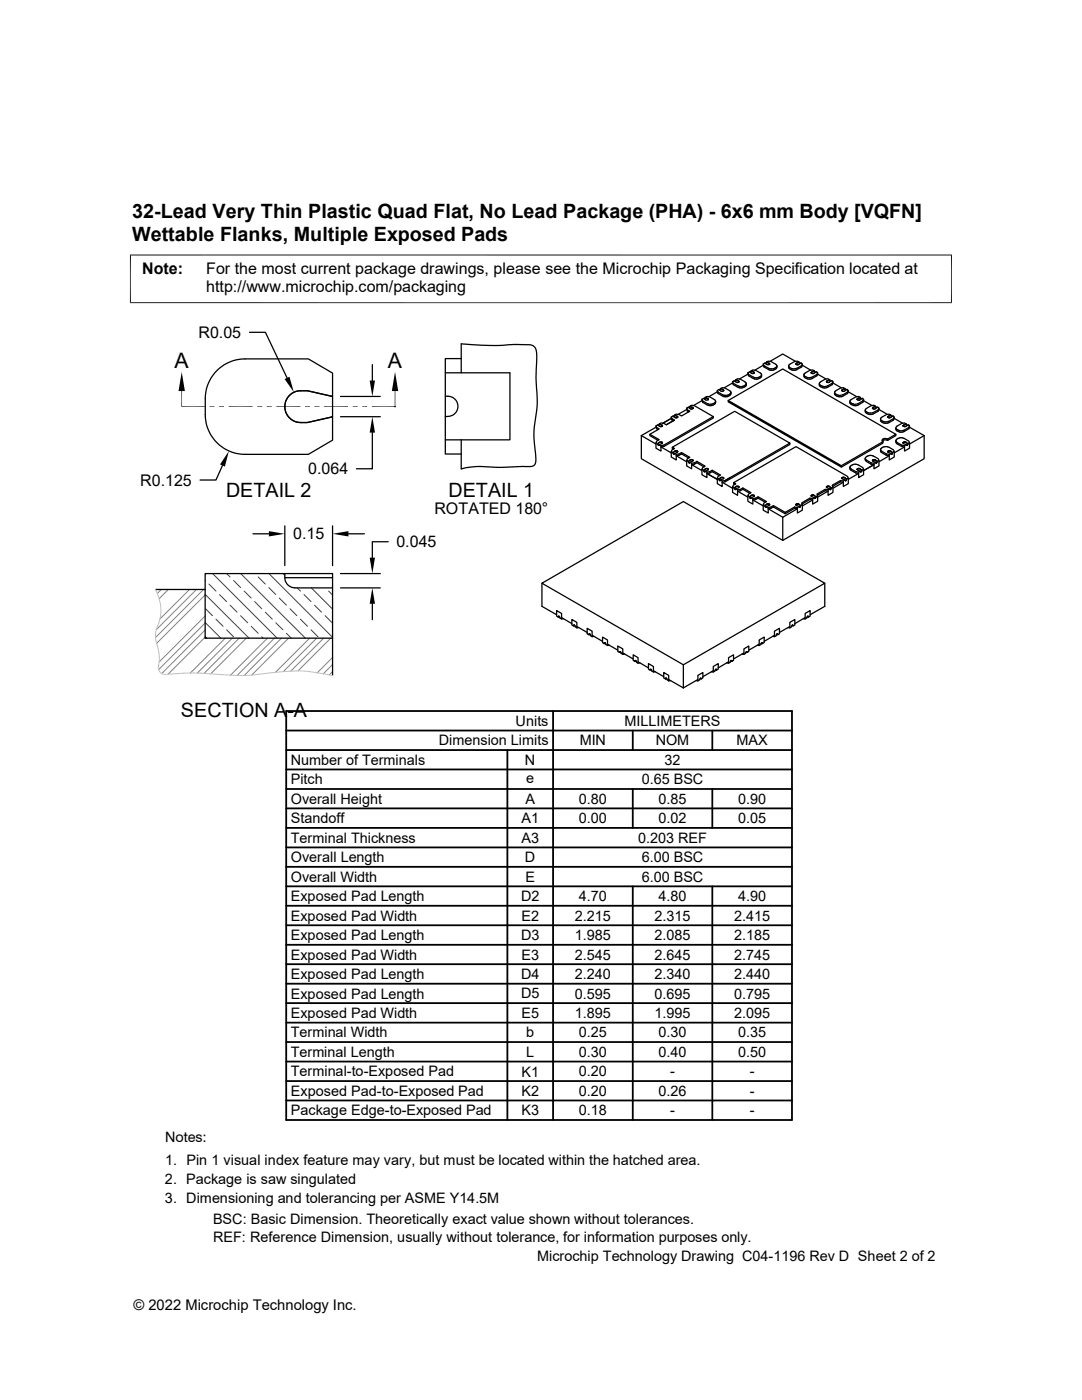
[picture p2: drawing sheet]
<svg xmlns="http://www.w3.org/2000/svg" width="216mm" height="279mm" viewBox="0 0 216 279" stroke-linecap="round" stroke-linejoin="round" font-family="sans-serif">
<g fill="none" stroke="#000" stroke-width=".25">
<path d="M49.8 66.3h3.2l4.3 9.1M60 78h1.3l5.1 1.1v4.1l-5.1 1.1h-1.3M60 78a3.2 3.2 0 0 0-3.2 3.2 3.2 3.2 0 0 0 3.2 3.1M60 78h1.3l5.1 1.1v-4.6l-4.9-2.9h-12.6a7.9 7.9 0 0 0-7.9 8v3.1a7.9 7.9 0 0 0 7.9 8h12.6l4.9-2.9v-4.6l-5.1 1.1h-1.3M67.9 79.1h8M74.3 72.8v3.1M88.9 79.1a2.07 2.07 0 0 1 2.5 2 2.07 2.07 0 0 1-2.5 2M88.9 74.4h12.8v13.4h-12.8M92 71.6h-3.1v19h3.1M92 74.4v-5.8a81.3 81.3 0 0 0 11.7 .2l2.4 .1a1.69 1.69 0 0 1 1 2v.6a52.2 52.2 0 0 0 .1 8.7l-.1 1.4a24.5 24.5 0 0 0-.2 9.6 1.63 1.63 0 0 1-.5 1.8 104.8 104.8 0 0 1-11.4 .1l-3 .5v-5.8M140.1 79.7l.1 .6 .9 .5M140.1 80l-1.7 .9"/>
<path d="M140.4 79.5h.1M140.7 79.4l-.1 .2M140.7 79.3l.6 .3M141.2 79.6l.2 .1M141.2 79.5a.29 .29 0 0 1-.1 .4 .29 .29 0 0 1-.4-.1l-.3-.3-.3 .2 .1 .3 .9 .6M141.3 79.5l-.6-.2 .4-.2a2.92 2.92 0 0 1 1.6 .8l.1 .2M143.1 77.9l.2 .6 1 .6a1.31 1.31 0 0 0 1.5-.4M143.1 78.2l-1.7 1M143.3 78.3v.2M143.5 77.7h.1M143.7 77.7l-.1 .2M143.8 77.6l.6 .3"/>
<path d="M143.8 77.6v.1M144.4 77.9l-.4 .2-.5-.4-.4 .2 .2 .4 .9 .5M144.4 77.9v.1M144.4 77.9l-.6-.3 .3-.2h.6l.9 .6M145.3 79.9l10.9-6.3 22.6 13.1-1.7 .9v.3M145.4 78.8l-.8 .1-.4-.1M145.6 78.7l-.2 .1M145.6 78l.2 .3M145.8 78.3l-.2 .3M145.9 78.3l-.1 .5M146.2 76.2l.1 .6 1 .5M146.2 76.4l-1.7 1"/>
<path d="M146.3 76.5v.3M146.5 76h.1M146.8 75.9l.7 .3M146.8 75.8l-.1 .3M147.3 77.3l.4 .1h.5M147.4 76.2v-.2l-.6-.2 .4-.2a2.17 2.17 0 0 1 1.6 .8M147.4 76.2l-.3 .1-.6-.3-.3 .2 .1 .3 1.1 .6h.8M148.4 77.3l-.2 .1M148.4 77l-.2 .1M148.7 76.9l-.3 .1M148.8 77l-.4 .3M148.9 76.4v.2"/>
<path d="M148.9 76.6v.4M148.9 76.6l-.2 .3M149.2 74.4l.2 .6 1.2 .6M149.2 74.7l-1.7 .9M149.4 74.7v.3M149.6 74.2h.1M149.8 74.3h-.1M149.9 74.1l-.1 .2M149.9 74l.5 .3M150.3 75.2l.3 .2M150.4 74.3l.1 .1M150.4 74.3a.29 .29 0 0 1-.2 .3 .29 .29 0 0 1-.3-.1l-.3-.3-.4 .2 .2 .3 .9 .6"/>
<path d="M150.4 74.3l-.5-.3 .3-.2 .6 .1 .9 .5M151.5 75.2l-.9 .2M151.7 74.5a.35 .35 0 0 1 .3 .3 .35 .35 0 0 1-.3 .3l-.2 .2M152 75.1a1.15 1.15 0 0 1-1.4 .5M152 74.8v.3M152.3 72.6l.1 .6 1.2 .7M152.3 72.9l-1.7 1M152.4 73v.2M152.6 72.4h.1M152.9 72.4l-.1 .2M152.9 72.3l.7 .4M152.9 72.3v.1"/>
<path d="M153.6 72.1l2.6-1.4 2.5 1.4M154.3 73.9h-.7M154.5 73.5l-.7 .1-.4-.1M154.8 72.7l.2 .2M154.8 72.7l-1-.5-.5-.1-.4 .2 .5 .1a.26 .26 0 0 1 0 .4 .26 .26 0 0 1-.4-.1l-.4-.3-.3 .2 .1 .4 1 .5M154.8 73.4l-.3 .1M155 73.4l-.7 .5M155 72.9v.3l-.2 .1M155 73.3v.2M155 73v.3M157.4 73v.3M157.4 73.3v.2"/>
<path d="M157.4 72.9v.3l.2 .1M157.4 73.4l.7 .5M157.6 72.7l-.2 .2M157.6 73.4l.2 .1M158.8 73.9h-.7M158.8 72.6l.4 .2 .5-.4 .4 .2-.1 .4-1 .5M158.8 72.6h.1M158.9 72.5l.5-.2-.3-.2-.6 .1-.9 .5M158.9 72.6h-.1M158.9 72.5l-.1 .1M159 73.5l-.6 .1-.6-.1M159.4 72.3l-.5 .3"/>
<path d="M159.5 72.4l.1 .2M159.5 72.3v.1M159.7 72.4h.1M160 73v.2M160.1 72.9l1.7 1M160.1 72.6l-.1 .6-1.3 .7M160.4 74.8l.1 .4 .4 .3M160.7 74.5l-.2 .1v.4l.4 .3M160.9 75.2l.3 .2M160.9 75.5l.3 .1M161.8 75.6h-.7M161.9 74.4l.3 .2 .6-.4 .4 .2-.2 .3-.9 .6"/>
<path d="M161.9 74.3l.6-.3-.3-.2-.6 .1-.9 .5M162 74.3l-.1 .1M162.1 75.2l-1 .2M162.5 74l.1 .3M162.5 74.1l-.6 .2M162.6 74.3h.1M162.8 74.2h.1M163 74.7v.3M163.2 74.7l1.6 .9M163.2 74.4l-.2 .6-1.2 .6M163.5 76.6v.4M163.5 76.4v.3l.2 .2"/>
<path d="M163.5 77l.5 .3M163.7 76.9l.5 .2M164 77.3l.2 .1M164.9 76.2l.7-.4-.4-.2a2.5 2.5 0 0 0-1.7 .8M164.9 76.2l.4 .1 .6-.3 .3 .2a2.14 2.14 0 0 1-1.8 1l-.2-.1M164.9 76.2h.1M165.1 77.3l-.9 .1M165.6 75.8l.1 .3M165.6 75.9l-.7 .3M165.9 76h.1M166.1 76.5v.3M166.2 76.4l1.7 1"/>
<path d="M166.2 76.2l-.1 .6-1 .5M166.5 78.3v.3M166.5 78.6l.1 .2M166.6 78.7a1.29 1.29 0 0 0 1.3 .4M166.8 78a.33 .33 0 0 0-.3 .3 .33 .33 0 0 0 .3 .3M166.8 78.7l.2 .1M168 77.9l.6-.3-.3-.2h-.6l-.9 .6M168 77.9l.4 .2 .5-.4 .4 .2-.2 .4-.9 .5M168.2 79.1l-.3 .1M168.2 78.8l-.6 .1-.6-.1M168.6 77.6l-.6 .3M168.6 77.7l.2 .2"/>
<path d="M168.6 77.6v.1M168.9 77.7h.1M169.1 78.3v.2M169.3 78.2l1.7 1M169.3 77.9l-.2 .6-.9 .6M169.6 79.9v.4M169.8 79.8l-.1 .1M171 79.7h.1M171 79.6v.1M171 79.7l.2 .1M171.1 79.5l.6-.2-.4-.2-.5 .1-1 .6M171.1 79.5l-.1 .2"/>
<path d="M171.2 79.8h.4l.4-.3 .3 .2a2.14 2.14 0 0 1-1.8 1l-.7-.3M171.7 79.3l.1 .3M171.7 79.4l-.6 .2M172 79.5h.1M172.3 80l1.7 .9M172.3 79.7l-.1 .6-1.1 .6a1.29 1.29 0 0 1-1.3-.2M44.4 92.9l-1.3 2.9h-3.2M67.9 83.2h8M74.3 86.3v7.3h-3.2M78.8 81.2h.1M128 86.9v4.6l28.2 16.3 28.2-16.3v-4.6M128 86.9l2.9 1.7"/>
<path d="M129.7 86.7v.2l1.6 1M130.9 85.3l-2.9 1.6M130.9 88.3v1.2l1 .5v-1.1M130.9 85l.1 .6 .3 .1M131 85.3v.3M131.2 88.5v.1M131.3 84.8h.1M131.3 88.6v.2M131.3 88.8l.2 .1M131.5 84.8l-.1 .1M131.6 84.7l.6 .3M131.6 84.6l-.1 .2"/>
<path d="M132.2 88.4l-.1-.2h-.3l-.6 .3M132.2 88.4l-.7 .5M132.2 88.4h.1M132.2 88.4l-.4-.2-.6 .4M132.5 88.8v.3l-.6 .1 2 1.2M133.9 83.5l-1.7 1M133.9 83.2l.2 .6 .2 .2M133.9 90.1v1.1l1 .6v-1.1M134.1 83.5v.3M134.2 89.3v.2l.1 .1M134.3 83h.1M134.3 90.3v.1"/>
<path d="M134.3 90.3l-.4-.2 .2-.3 .5-.3-.4-.2 12.4-7.2 11 6.3-12.9 7.5v.3M134.3 90.5l.2 .1M134.6 83.8l-1.7 1M134.6 82.9l.6 .3M134.6 82.8l-.1 .4M134.6 90.5l.3 .2 .6-.1 .5-.3 1.6 1-.4 .2-.2 .4 .4 .2M134.7 90.1l-.4 .3M134.7 90.1h.4M135.1 90.1h.1M135.2 83.2h.1M135.2 90.1h.1M135.2 90.1l-.3-.2-.6 .4"/>
<path d="M135.2 83.3l-.3 .1-.6-.4-.4 .2 .2 .3 .5 .3-1.7 1-.4-.3-.6-.1-.3 .2 .5 .2v.3h-.4l-.5-.3-.3 .2 .1 .3 .5 .3-1.8 1.1 1.8 1-.5 .3-.1 .3 .3 .2M135.2 90.1l-.1 .2-.5 .2-.1 .2M135.2 83.2v.1M135.5 90.6v.3M136 90.3v.3M137 81.7l-1.7 1M137 81.4l.2 .7 .2 .1M137 91.9v1.1l1 .6v-1.1M137.2 81.8v.3M137.4 81.3h.1M137.4 91.4l-1.4-.8-.5 .3-.6 .1 2.1 1.2M137.6 81.2l-.1 .2"/>
<path d="M137.6 81.2l.6 .2M137.6 81.1v.1M137.6 92.2l.4 .3 .6-.1 .5-.3 1.6 .9-.5 .3-.1 .3 .3 .3M137.7 91.8l-.3 .3M138.1 91.7l-.3 .1M138.1 81.6h-.3l-.4-.3-.4 .1 .2 .4 .4 .3-1.6 .9-.5-.3h-.6l-.3 .1 .6 .4M138.1 91.8l-.7 .3M138.1 91.7l.1 .1M138.1 91.8h.1M138.2 81.4l.1 .1M138.2 91.8v.2l-.6 .2v.2l-.2-.2M138.2 91.8l.1 .1"/>
<path d="M138.2 81.6h-.1M138.3 81.4v.1M138.3 81.5l-.1 .1M138.3 81.4l-.7-.3 .4-.2 .6 .1 3.7 2.1-9.8 5.7-.6 .1-.3-.2M138.6 92.4v.2M139.1 92.1v.3M140.1 93.6v1.1l1 .6v-1.1M140.2 80v.3M140.4 93.9l.1 .1M140.5 94.1l.1 .1 .1-.1M140.5 93.2l-1.4-.8-.5 .2-.6 .1 2.1 1.2M140.7 94l.4 .2 .5-.1 .5-.2 1.7 .9-.5 .3-.2 .3 .4 .2"/>
<path d="M141.2 80.8l.2 .1M141.2 80.5l.2 .1M141.2 93.5h-.3l-.5 .4M141.2 93.6h-.3l-.5 .3M141.3 93.5v.2M141.3 93.6v.1M141.3 93.7h.1M141.3 93.7l-.6 .4M141.6 94.1v.3M142.1 93.9v.2M142.3 83.1v.3l-9.8 5.7M142.8 80.1a1.02 1.02 0 0 1-1.4 .8"/>
<path d="M142.8 80.1a1.26 1.26 0 0 1-1.4 .5M143.1 95.4v1.1l1 .6v-1.1M143.5 95.6v.1M143.5 94.9l-1.4-.8-.5 .3-.5 .1 2 1.2M144.4 95.4l-.7 .5-.2-.1M144.4 95.4v.1M144.4 95.4l-.4-.2-.5 .4M144.4 95.4l-.4-.1-.5 .4M145.7 95.3l-1 .6-.6 .1-.3-.2M146.2 97.2v1.1l1 .5v-1.1M146.4 96.3v.3l.2 .1M146.5 97.4l.6-.3 .3 .1-.7 .5"/>
<path d="M146.5 97.5l.1 .1M146.6 97.6l.1 .1M146.8 97.5l.4 .2h.5l.5-.3 1.7 .9-.5 .3-.2 .3 .4 .2M146.9 97l-.4 .4M147.4 97v.3M147.4 97.1h-.5M147.7 97.7v.2M148.2 97.4v.2M149.2 98.9v1.1l1 .6v-1.1M149.6 99.1v.2M149.6 99.4h.1M149.6 98.5l-1.4-.9-.5 .3-.5 .1 2 1.2"/>
<path d="M149.7 99.4l.1 .1M149.9 99.3l.3 .2 .6-.1 .5-.3 1.6 1-.5 .3-.1 .3 .3 .2M150 98.8l-.4 .3M150 98.9l-.4 .3M150 98.9l.3-.1 .2 .2M150 98.8a.25 .25 0 0 1 .4-.1 .25 .25 0 0 1-.1 .4l-.5 .4M150.5 99h.1M150.8 99.4v.3M151.3 99.1v.3M157.6 88.4v.3l-12.9 7.5h-.6l2.1 1.3M161.6 99.4v.3M161.9 99l.6 .3 .1 .2"/>
<path d="M161.9 99h.1M161.9 98.8l.6 .1 .3 .3-.6-.4-.3 .2M162 98.8l-.1 .2M162.5 99.3l-.3 .2-.6-.1-1.6 1 .1 .3-.4 .2M162.6 99.5h.1M162.8 99.4l-.2 .1M162.8 99.2v.1M163.1 98.8l1.6-.9 .5 .1-2 1.2M163.2 98.9v1.1l-1 .6v-1.1M164.7 97.7v.2M164.9 97.2v.1M164.9 97.2l.4-.1 .6 .4"/>
<path d="M164.9 97.2l.7 .3 .1 .2 .1-.1M165 97l-.1 .2M165.5 97.1h-.5M165.5 97l.4 .5M165.6 97.5l-.4 .2h-.5l-1.7 .9 .2 .3-.4 .2M165.8 97.5v.1M165.9 97.5h.1M166.2 97.1l1.5-.9h.6l-2.1 1.3M166.2 97.2v1.1l-1 .5v-1.1M167.7 95.9v.3M168 95.5l.1-.2 .3-.1 .5 .5M168 95.4l.1 .2 .5 .2"/>
<path d="M168.1 95.4l.3-.1 .5 .4M168.6 95.8l-.3 .2-.6-.1-1.6 .9 .1 .4-.3 .2M168.6 95.9h.1M168.6 95.8l.1 .1M168.9 95.8l-.2 .1M168.9 95.6l.4-.2-.2-.3-10.3-6-12.4 7.2 .4 .3-.5 .2-.1 .4 .3 .2M168.9 95.7h.1M169.3 95.4v1.1l-1 .6v-1.1M169.6 93.3v.4M169.6 93.3v.1M169.6 80.1v.4M169.6 93.1v.2"/>
<path d="M169.7 93.4l.1 .2M169.7 93.7l.1 .2M169.7 80.2l.1 .2M169.7 80.5l.1 .2M169.8 93.6l1 .5 .5 .1 .4-.2M169.8 93.9l1 .5 .5 .1-2 1.2M169.8 92.9a1.28 1.28 0 0 1 1.4-.1l1 .5 .1 .3-.3 .3M169.8 92.9l-.1 .2M170.8 94.1v.3M171 93.7h.1M171 93.7l.7 .3v.2l.2-.1M171.1 93.5l-.1 .2"/>
<path d="M171.2 93.5h-.1M171.2 93.6l-.2 .1M171.2 93.5l.5 .1 .3 .3-.4-.3h-.4M172 93.9l-.1 .1M172.2 80v.3M172.3 93.6v1.1l-1 .6v-1.1M172.6 91.5l.1 .4M172.6 81.9l.1 .4M172.7 91.5l.2 .3M172.7 81.7v.3l.2 .2M172.7 91.3v.2M172.7 91.9a2.5 2.5 0 0 0 1.7 .8l-2.1 1.2"/>
<path d="M172.7 82.3l.4 .3M172.9 91.1a1.3 1.3 0 0 1 1.4-.1l.9 .5 .2 .4-.4 .2M172.9 91.8l.9 .6 .6 .1 .3-.3M172.9 91.2l-.2 .1M173.8 92.4v.2M174.1 91.9l.7 .5M174.1 81.4l.6-.3-.3-.2a2.5 2.5 0 0 0-1.7 .8M174.1 81.4l.4 .2 .5-.3 .4 .1a2.19 2.19 0 0 1-1.9 1l-.6-.2M174.1 91.9l.4-.1 .5 .4M174.1 81.4v.1M174.2 91.8l-.1 .1M174.3 82.6l-.8 .1-.4-.1"/>
<path d="M174.6 91.8h-.4M174.6 91.8l.4 .4M174.7 81.1v.1M174.7 81.2l-.6 .3M174.8 81.2l.1 .2M174.8 92.4h.1M175 92.2l-.2 .2M175 81.3h.1M175 92.2h.1M175.2 81.8v.3M175.4 81.7l1.7 1M175.4 91.9v1.1l-1 .6v-1.1"/>
<path d="M175.4 81.4l-.2 .7-.9 .5M175.7 89.7v.5M175.7 89.7v.2a2.42 2.42 0 0 0 1.7 .8l.4-.2M175.7 90.1a2.42 2.42 0 0 0 1.7 .9l-2 1.2M175.7 89.6v.1M175.9 83.3l-.2 .2v.3l.5 .3M176.2 88.2v.2l-8.3 4.8-22.6-13v-.3l22.6 13M176.2 88.2l-8.3 4.7v.3M176.4 87.8l.7 .1M176.4 87.5l.7 .1M176.4 87.8l-.4 .2M176.4 87.6a.3 .3 0 0 0-.4 .2 .3 .3 0 0 0 .2 .3"/>
<path d="M176.4 89.2l-.7 .4M176.9 90.6v.3M177.1 89.2l1.2 .6 .1 .3-.3 .2M177.1 89.2h-.7M177.1 90.1l.7 .5M177.1 83.2l.7-.4-.4-.1h-.5l-1 .6M177.1 83.2l.4 .2 .6-.4 .3 .2-.1 .3-.9 .6M177.2 90.1l.3-.2 .6 .5M177.2 90.1h-.1M177.4 84.1l-.6 .1-.6-.1M177.7 90.1h-.5M177.7 90.1l.4 .3"/>
<path d="M177.8 82.8v.1M177.8 82.9l-.7 .3M177.8 82.9l.1 .3M178.1 83h.1M178.1 90.4h.1M178.1 90.5l-.2 .2-.1-.1M178.3 83.5v.3M178.4 83.5l1.7 1M178.4 90.1v1.1l-1 .6v-1.1M178.4 83.2l-.1 .6-1.1 .6a1.27 1.27 0 0 1-1.5-.5v-.3M178.8 88v.2M178.8 86.7v.2l-1.7 1"/>
<path d="M178.8 85.4v.2M178.8 85.6l.4 .5M178.8 88.2v.2a2.47 2.47 0 0 0 1.7 .8l-2.1 1.2M178.8 88.1a2.11 2.11 0 0 0 1.7 .8l.3-.2M179 87.6a1.34 1.34 0 0 1 1.4-.1l.9 .5 .2 .3-.4 .2M179 87.6l-.2 .2v.3M179.9 88.8v.3M180.2 88.4h.1M180.2 85l.2-.2 .4-.2-.3-.2a2.93 2.93 0 0 0-1.7 .8 .77 .77 0 0 0 1 .8 2.17 2.17 0 0 0 1.7-1l-.4-.2-.3 .3h-.5M180.2 85h.1M180.2 88.4l.6 .3 .1 .2M180.2 84.9v.1"/>
<path d="M180.2 85l.1 .1M180.3 88.2l-.1 .2M180.3 88.3l-.1 .1M180.3 88.2h.5l.3 .4M180.3 88.3h.4l.4 .3M180.4 86.1l-.8 .2-.4-.2M180.8 84.6v.2M180.8 84.7l-.5 .2M180.9 84.8l.1 .1M180.9 88.9h.1M181.1 88.8l-.2 .1M181.1 88.6v.2"/>
<path d="M181.1 84.8h.1M181.3 85.3v.3M181.5 85.3l2.9 1.6M181.5 85l-.2 .6-.9 .5M181.5 88.3v1.2l-1 .5v-1.1M184.4 86.9l-2.9 1.7M31 117.6h9.9M40.9 114.5h25.5v12.9h-25.5zM50.5 106.5h3.2M56.8 114.5v.8h9.6M56.8 115.3a2.02 2.02 0 0 0 2 2h7.6M56.8 104.9v8"/>
<path d="M66.4 104.9v8M67.9 117.3h8M67.9 114.5h8M69.5 106.5h3.2M77.5 108.1h-3.2v3.2M108.1 116.4v4.6l3 1.7M108.1 116.4l28.3-16.3 28.2 16.3-28.2 16.3zM152.3 100.7v1.1l1 .6v-1.1M152.6 100.9v.1M152.7 100.2l-1.4-.8-.5 .3-.6 .1 2.1 1.2M152.9 101.1l.4 .2 .5-.1 .5-.3 2.4 1.4 1.8-1.1M153 100.6l-.4 .3"/>
<path d="M153 100.6l-.4 .4M153 100.6a.26 .26 0 0 1 .4-.1 .26 .26 0 0 1 0 .4l-.5 .2v.1l-.2-.2M153 100.7l.3-.1 .3 .2M153.3 101.5h.5l.5-.3 2.4 1.3 1.8-1h.6l-2.9 1.7zM153.8 101.2v.3M154.3 100.9v.3M156.2 103.2v4.6M156.7 102.3v.2M158.5 101.2v.3M158.8 100.7l.7 .5M158.8 100.6v.1M158.9 100.6h.5l.3 .4"/>
<path d="M158.9 100.7l.4-.1 .4 .4M158.9 100.6l-.1 .1M159.4 101.1l-.3 .2-.6-.1M159.5 101.2h.1M159.6 101.2h.1M159.7 101l-.1 .2M159.7 101h.1M160 100.6l1.6-.9 .6 .1-2.1 1.2M160.1 100.7v1.1l-1 .6v-1.1M164.6 116.4v4.6l-3 1.7M40.9 127.4h.1M66.4 127.4v7.4"/>
<path d="M74.3 120.5v3.2M111.4 123.1l-.3-.1v-1.1l1 .5v1.1M111.4 123v.1M111.5 123l.6 .5h.3M111.5 123h-.1M111.5 123l-.1 .1M111.6 123l-.2 .2M112.1 123.3l2 1.2M114.5 124.8h.1M114.5 124.8v.1M114.6 124.8l-.2 .1M114.7 125l-.1-.2-.2 .1-.3-.2v-1.1l1 .6v1.1"/>
<path d="M114.8 125l.3 .3 .4-.1M115.1 125l2.1 1.2M117.5 126.6l-.3-.1v-1.1l1 .6v1.1M117.6 126.5h.1M117.6 126.5l-.1 .1M117.6 126.5l-.1 .2M117.6 126.5l.2 .2M117.8 126.7v.2l.4 .2 .3-.1M118.2 126.8l2 1.2M120.6 128.4l-.4-.2v-1.1l1 .6v1.1M120.6 128.3v.1M120.6 128.3h.1"/>
<path d="M120.7 128.3h.1M120.7 128.3l-.1 .1M120.7 128.3l.1 .2M120.7 128.3l-.1 .2M120.9 128.5l.3 .3h.4M121.2 128.6l2.1 1.2M123.6 130.2l-.3-.2v-1.1l1 .6v1.1M123.7 130.1l-.1 .1M123.7 130l.1 .1M123.7 130l-.1 .2M123.8 130.1l.5 .5 .4-.1M123.8 130.1l-.2 .1"/>
<path d="M124.3 130.3l2 1.2M126.7 131.9l-.4-.1v-1.1l1 .6v1.1M126.7 131.8h.1M126.7 131.8v.1M126.8 131.8l.1 .1M126.8 131.8l-.1 .1M126.9 131.8l-.2 .2M126.9 131.9l.1 .3 .3 .2 .4-.1M127.3 132.1l2.1 1.2M129.7 133.7l-.3-.2v-1.1l1 .6v1.1M129.8 133.6v.1M129.8 133.6h.1"/>
<path d="M129.9 133.6h.1M129.9 133.6l-.2 .1M129.9 133.6l-.2 .2M129.9 133.6l.1 .2M130 133.8l.4 .3h.3M130.4 133.9l2 1.1M132.8 135.4l-.4-.1v-1.1l1 .6v1.1M132.8 135.4h.1M132.9 135.3h.1M132.9 135.3v.1M132.9 135.3l-.1 .1M132.9 135.4l.5 .5 .4-.1"/>
<path d="M132.9 135.4l-.1 .1M133.4 135.6l3 1.7M136.4 132.7v4.6M139.3 135.6l-2.9 1.7M139.7 135.4l.2 .1M139.8 135.3l.1 .1zM139.9 135.3l-.6 .6-.4-.1M139.9 135.4l.4-.1v-1.1l-1 .6v1.1M142.3 133.9l-2 1.1M142.8 133.6l.2 .2M142.8 133.6l.2 .1M142.8 133.6l-.1 .3-.4 .2h-.4"/>
<path d="M142.9 133.6h.1M142.9 133.6l.1 .1M143 133.7l.3-.2v-1.1l-1 .6v1.1M145.4 132.1l-2.1 1.2M145.7 132v.2l-.3 .2-.4-.1M145.8 131.9h.2M145.9 131.8h.1M146 131.8v.1M146 132l-.2-.1v.1M146 131.9l.4-.1v-1.1l-1 .6v1.1M148.4 130.3l-2 1.2M148.9 130.1l.2 .1"/>
<path d="M149 130l.1 .2M149 130l-.6 .6-.3-.1M149.1 130.2l.3-.2v-1.1l-1 .6v1.1M151.5 128.6l-2.1 1.2M152 128.3l.1 .2M152 128.3l-.2 .3-.3 .2h-.4M152 128.3l.1 .1M152.1 128.3h.1M152.1 128.3v.1M152.1 128.3h-.1M152.1 128.4l.4-.2v-1.1l-1 .6v1.1M154.5 126.8l-2 1.2"/>
<path d="M154.9 126.7v.2l-.4 .2-.3-.1M155.1 126.5l-.2 .2M155.1 126.5l.1 .1M155.1 126.5l.1 .2M155.2 126.6l.3-.1v-1.1l-1 .6v1.1M157.6 125l-2.1 1.2M157.9 125l-.3 .3-.4-.1M158.2 124.9l.4-.2v-1.1l-1 .6v1.1M158.2 124.9l-.1-.1 .1 .1M158.2 124.9l-.1-.1-.1 .2M160.7 123.3l-2.1 1.2M161 123.3l-.3 .2h-.4"/>
<path d="M161.1 123l-.1 .3M161.2 123h-.1M161.2 123l.1 .2 .3-.2v-1.1l-.9 .5v1.1M161.2 123l.1 .2M161.2 123h.1"/>
</g>
<g fill="none" stroke="#808080" stroke-width=".2">
<path d="M32.2 117.6l-.8 .8M33.6 117.6l-1.8 1.9M37.8 117.6l-5.9 5.9M39.2 117.6l-8 8.1M40.6 117.6l-9.6 9.6M40.9 118.7l-9.7 9.7M40.9 122.9l-9.1 9.2M40.9 124.3l-9.3 9.3M40.9 127.1l-7.4 7.5M40.9 125.7l-8.6 8.7M44.9 127.4l-6.9 6.9M46.3 127.4l-6.9 6.9"/>
<path d="M47.7 127.4l-7 7M49.1 127.4l-7 7.1M53.4 127.4l-7.4 7.4M54.8 127.4l-7.5 7.4M56.2 127.4l-7.5 7.4M57.6 127.4l-7.4 7.3M61.8 127.4l-6.8 6.8M63.2 127.4l-6.7 6.6M64.6 127.4l-6.6 6.5M66 127.4l-6.5 6.5M66.4 132.6l-1.9 1.9M66.4 134l-.7 .7"/>
<path d="M66.4 131.2l-3.1 3.1"/>
</g>
<g fill="none" stroke="#404040" stroke-width=".2">
<path d="M40.9 115.8h.1M40.9 118.6l8.8 8.8M41.7 116.6l1.4 1.4M42.4 114.5l12.9 12.9M43.8 118.7l1.4 1.4M45.2 114.5l.7 .6M46.6 115.8l1.4 1.5M48 114.5l12.9 12.9M48.7 118l1.4 1.4M51.5 115.1l1.4 1.5M53.6 117.3l1.4 1.4M53.7 114.5l12.7 12.7"/>
<path d="M55.7 119.4l1.4 1.4M56.5 114.5l.3 .3M59.3 117.3l.6 .7M60.7 118.7l1.4 1.4M62.1 117.3l4.3 4.3M65.6 118l.8 .7M40.9 124.2l3.2 3.2M40.9 127l.4 .4M41 121.5l1.4 1.4M43.1 123.6l1.4 1.4M45.2 125.7l1.4 1.4M45.9 120.8l1.4 1.4"/>
<path d="M48 122.9l1.4 1.4M50.1 125l1.4 1.4M50.8 120.1l1.4 1.4M52.2 127.1l.3 .3M52.9 122.2l1.4 1.4M55 124.3l1.5 1.4M57.2 126.4l.9 1M57.8 121.5l1.4 1.4M59.9 123.6l1.5 1.4M62.1 125.7l1.4 1.4M62.8 120.8l1.4 1.4M64.9 122.9l1.4 1.4"/>
</g>
<path d="M31 117.6a8.1 8.1 0 0 1 .4 7.5M31.4 125.1a5.2 5.2 0 0 0 .2 4.4 8.8 8.8 0 0 1 0 3.8 1.38 1.38 0 0 0 1.5 1.3 51.6 51.6 0 0 1 11.6 .1 34.6 34.6 0 0 0 9.5-.4 29.6 29.6 0 0 1 12.2 .5" fill="none" stroke="#c0c0c0" stroke-width=".2"/>
<path d="M26 50.8v9.7M189.9 50.8v9.7M189.9 50.9h-164M25.9 60.4h164M36.3 78v3.2h4.6M78.8 78v3.2M45.6 81.2h4.8M55.2 81.2h4.7M64.7 81.2h4.7M74.2 81.2h4.6" fill="none" stroke="#000" stroke-width=".2"/>
<g fill="#000">
<path d="M36.3 74.2l.6 3.8h-1.3zM56.8 75.6l1-.4 .8 3.1zM73.8 75.9h1l-.5 3.2zM78.8 74.2l.7 3.8h-1.3zM41.8 81.1h1l-1 .1zM41.8 81.2l1-.1v.1zM43.7 81.1h1l-1 .1zM43.7 81.2l1-.1v.1zM45.7 90l-.8 3.1-1-.4zM51.4 81.1h.9l-.9 .1zM51.4 81.2l.9-.1v.1zM53.3 81.1h.9l-.9 .1z"/>
<path d="M53.3 81.2l.9-.1v.1zM60.9 81.1h.9l-.9 .1zM60.9 81.2l.9-.1v.1zM62.8 81.1h.9l-.9 .1zM62.8 81.2l.9-.1v.1zM70.4 81.1h1l-1 .1zM70.4 81.2l1-.1v.1zM72.3 81.1h1l-1 .1zM72.3 81.2l1-.1v.1zM74.3 83.2l.5 3.1h-1zM53.7 106l3.1 .5-3.1 .6zM66.4 106.5l3.1-.5v1.1z"/>
<path d="M73.8 111.3h1l-.5 3.2zM74.3 117.3l.5 3.2h-1z"/>
</g>
<g fill="none" stroke="#000" stroke-width=".36">
<path d="M57.1 157.5h100.9M57.1 153.6h100.9M57.1 149.7h100.9M57.1 145.8h100.9M57.1 141.9h100.9v81.6h-100.9zM101.2 149.7v73.8M110.4 141.9v81.6M126.3 145.8v3.9M126.3 157.5v7.7M142.1 145.8v3.9M142.1 157.5v7.7M57.1 161.3h100.9"/>
<path d="M57.1 173h100.9M57.1 169.1h100.9M57.1 165.2h100.9M57.1 176.9h100.9M126.3 176.9v46.6M142.1 176.9v46.6M57.1 192.4h100.9M57.1 196.3h100.9M57.1 188.6h100.9M57.1 180.8h100.9M57.1 184.7h100.9M57.1 215.8h100.9"/>
<path d="M57.1 208h100.9M57.1 211.9h100.9M57.1 219.6h100.9M57.1 200.2h100.9M57.1 204.1h100.9"/>
</g>
<g font-size="4.3">
<text x="34.8" y="73.4">A</text>
<text x="77.4" y="73.4">A</text>
</g>
<g font-size="3.9">
<text x="26.4" y="43.5">32-Lead Very Thin Plastic Quad Flat, No Lead Package (PHA) - 6x6 mm Body [VQFN]</text>
<text x="26.4" y="48.1">Wettable Flanks, Multiple Exposed Pads</text>
<text x="45.1" y="99.3">DETAIL 2</text>
<text x="89.5" y="99.3">DETAIL 1</text>
<text x="36.1" y="143.1">SECTION A-A</text>
</g>
<g font-size="3.2">
<text x="28.4" y="54.7">Note:</text>
<text x="41.1" y="58.3">http://www.microchip.com/packaging</text>
<text x="41.1" y="54.7">For the most current package drawings, please see the Microchip Packaging Specification located at</text>
<text x="39.6" y="67.4">R0.05</text>
<text x="61.5" y="94.7">0.064</text>
<text x="28" y="96.9">R0.125</text>
<text x="58.5" y="107.7">0.15</text>
<text x="86.7" y="102.7">ROTATED 180°</text>
<text x="79.1" y="109.2">0.045</text>
</g>
<g font-size="2.9">
<text x="87.6" y="148.8">Dimension Limits</text>
<text x="102.9" y="144.9">Units</text>
<text x="115.7" y="148.8">MIN</text>
<text x="124.6" y="144.9">MILLIMETERS</text>
<text x="130.8" y="148.8">NOM</text>
<text x="147" y="148.8">MAX</text>
<text x="58" y="152.7">Number of Terminals</text>
<text x="104.8" y="152.7">N</text>
<text x="132.6" y="152.7">32</text>
<text x="58" y="160.4">Overall Height</text>
<text x="58" y="156.5">Pitch</text>
<text x="104.8" y="160.4">A</text>
<text x="105" y="156.3">e</text>
<text x="115.5" y="160.4">0.80</text>
<text x="128" y="156.5">0.65 BSC</text>
<text x="131.4" y="160.4">0.85</text>
<text x="147.3" y="160.4">0.90</text>
<text x="58" y="164.3">Standoff</text>
<text x="104.1" y="164.3">A1</text>
<text x="115.5" y="164.3">0.00</text>
<text x="131.4" y="164.3">0.02</text>
<text x="147.3" y="164.3">0.05</text>
<text x="58" y="172.1">Overall Length</text>
<text x="58" y="168.2">Terminal Thickness</text>
<text x="104.1" y="168.2">A3</text>
<text x="104.8" y="172.1">D</text>
<text x="127.3" y="168.2">0.203 REF</text>
<text x="128" y="172.1">6.00 BSC</text>
<text x="58" y="176">Overall Width</text>
<text x="58" y="179.9">Exposed Pad Length</text>
<text x="104" y="179.9">D2</text>
<text x="104.8" y="176">E</text>
<text x="115.5" y="179.9">4.70</text>
<text x="128" y="176">6.00 BSC</text>
<text x="131.4" y="179.9">4.80</text>
<text x="147.3" y="179.9">4.90</text>
<text x="58" y="183.7">Exposed Pad Width</text>
<text x="104" y="183.7">E2</text>
<text x="114.7" y="183.7">2.215</text>
<text x="130.6" y="183.7">2.315</text>
<text x="146.5" y="183.7">2.415</text>
<text x="58" y="191.5">Exposed Pad Width</text>
<text x="58" y="187.6">Exposed Pad Length</text>
<text x="104" y="187.6">D3</text>
<text x="104" y="191.5">E3</text>
<text x="114.7" y="187.6">1.985</text>
<text x="114.7" y="191.5">2.545</text>
<text x="130.6" y="187.6">2.085</text>
<text x="130.6" y="191.5">2.645</text>
<text x="146.5" y="191.5">2.745</text>
<text x="146.5" y="187.6">2.185</text>
<text x="58" y="195.4">Exposed Pad Length</text>
<text x="104" y="195.4">D4</text>
<text x="114.7" y="195.4">2.240</text>
<text x="130.6" y="195.4">2.340</text>
<text x="146.5" y="195.4">2.440</text>
<text x="58" y="199.3">Exposed Pad Length</text>
<text x="58" y="203.2">Exposed Pad Width</text>
<text x="104" y="199.3">D5</text>
<text x="104" y="203.2">E5</text>
<text x="114.7" y="203.2">1.895</text>
<text x="114.7" y="199.3">0.595</text>
<text x="130.6" y="199.3">0.695</text>
<text x="130.6" y="203.2">1.995</text>
<text x="146.5" y="203.2">2.095</text>
<text x="146.5" y="199.3">0.795</text>
<text x="58" y="207.1">Terminal Width</text>
<text x="105" y="207">b</text>
<text x="115.5" y="207.1">0.25</text>
<text x="131.4" y="207.1">0.30</text>
<text x="147.3" y="207.1">0.35</text>
<text x="58" y="214.8">Terminal-to-Exposed Pad</text>
<text x="58" y="210.9">Terminal Length</text>
<text x="104" y="214.8">K1</text>
<text x="105" y="210.9">L</text>
<text x="115.5" y="210.9">0.30</text>
<text x="115.5" y="214.8">0.20</text>
<text x="131.4" y="210.9">0.40</text>
<text x="133.7" y="214.8">-</text>
<text x="147.3" y="210.9">0.50</text>
<text x="149.6" y="214.8">-</text>
<text x="58" y="218.7">Exposed Pad-to-Exposed Pad</text>
<text x="104" y="218.7">K2</text>
<text x="115.5" y="218.7">0.20</text>
<text x="131.4" y="218.7">0.26</text>
<text x="149.6" y="218.7">-</text>
<text x="32.9" y="228">Notes:</text>
<text x="58" y="222.6">Package Edge-to-Exposed Pad</text>
<text x="104" y="222.6">K3</text>
<text x="115.5" y="222.6">0.18</text>
<text x="133.7" y="222.6">-</text>
<text x="149.6" y="222.6">-</text>
<text x="32.9" y="232.6">1. Pin 1 visual index feature may vary, but must be located within the hatched area.</text>
<text x="32.9" y="236.2">2. Package is saw singulated</text>
<text x="32.9" y="240.2">3. Dimensioning and tolerancing per ASME Y14.5M</text>
<text x="42.5" y="244.2">BSC: Basic Dimension. Theoretically exact value shown without tolerances.</text>
<text x="42.5" y="247.9">REF: Reference Dimension, usually without tolerance, for information purposes only.</text>
<text x="107.2" y="251.7">Microchip Technology Drawing C04-1196 Rev D Sheet 2 of 2</text>
<text x="26.6" y="261.3">© 2022 Microchip Technology Inc.</text>
</g>
</svg>
